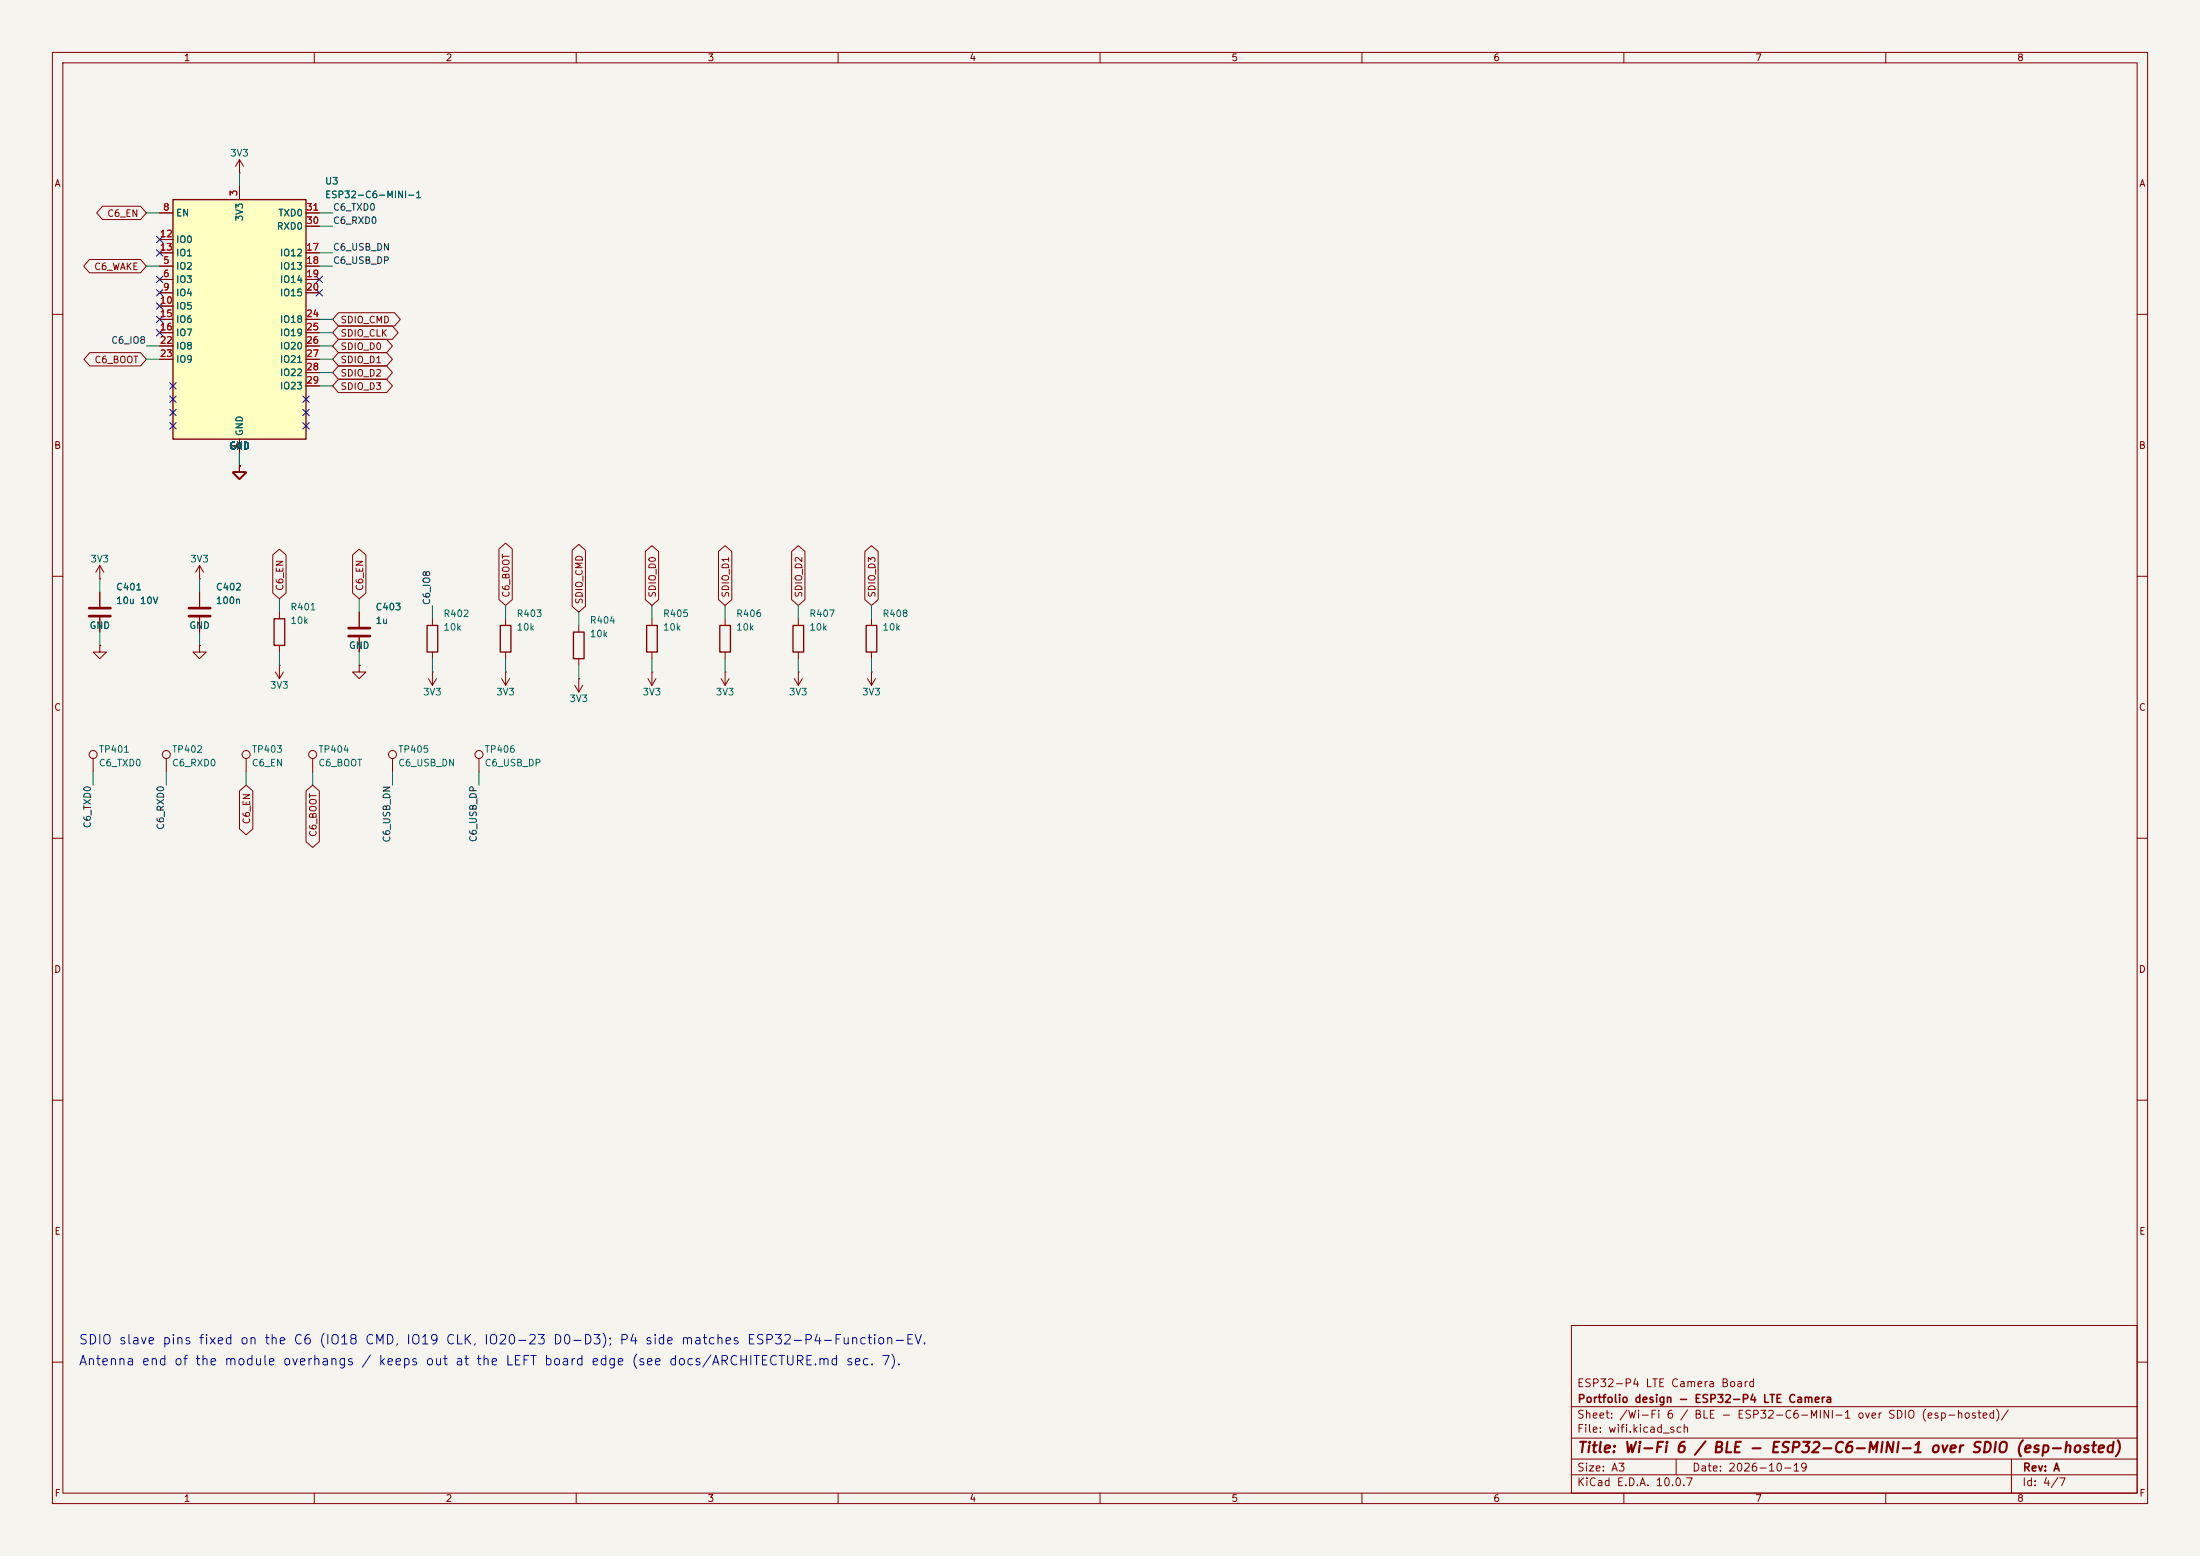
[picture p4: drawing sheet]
<svg xmlns="http://www.w3.org/2000/svg" width="420mm" height="297mm" viewBox="0 0 420 297" stroke-linecap="round" stroke-linejoin="round" font-family="sans-serif">
<path d="M0 0h420v297h-420z" fill="#f5f4ef" stroke="#f5f4ef" stroke-width=".19"/>
<g fill="none" stroke="#840000" stroke-width=".19">
<path d="M10 10h400v277h-400zM12 12h396v273h-396zM60 10v2M110 10v2M160 10v2M210 10v2M260 10v2M310 10v2M360 10v2M45.7 33h.1M45.7 30.5l-.7 1.3M45.7 30.5l.8 1.3"/>
<path d="M45.7 30.5v2.5M10 60h2M408 60h2M45.7 88.9v1.3h1.3l-1.3 1.2-1.3-1.2h1.3M45.7 88.9h.1M10 110h2M19 113v2.8M19 117.9v2.8M408 110h2M10 160h2M74.9 144.8v2.5M408 160h2"/>
<path d="M10 210h2M408 210h2M300 253h108v32h-108zM10 260h2M300 278.5h108M300 274.5h108M300 268.5h108M320 278.5v3M384 278.5v6.5M408 260h2M60 285v2M110 285v2"/>
<path d="M160 285v2M210 285v2M260 285v2M300 281.5h108M310 285v2M360 285v2"/>
<circle cx="74.9" cy="144" r=".76"/>
</g>
<path d="M17 116.1h4.1M17 117.6h4.1" fill="none" stroke="#840000" stroke-width=".51"/>
<path d="M33 38.1h25.4v45.7h-25.4z" fill="#ffffc2"/>
<path d="M33 38.1h25.4v45.7h-25.4zM52.3 118.1h2.1v5.1h-2.1zM81.5 119.4h2.1v5.1h-2.1zM95.5 119.4h2v5.1h-2zM123.4 119.4h2.1v5.1h-2.1zM137.4 119.4h2v5.1h-2zM151.4 119.4h2v5.1h-2zM165.4 119.4h2v5.1h-2zM109.5 120.7h2v5h-2z" fill="none" stroke="#840000" stroke-width=".25"/>
<g fill="none" stroke="#840000" stroke-width=".19">
<path d="M19.6 39.4h7.2l1.1 1.2-1.1 1.3h-7.2l-1.1-1.3zM45.7 35.6v2.5M17.1 49.5h9.7l1.1 1.3-1.1 1.3h-9.7l-1.1-1.3zM30.5 50.8h2.5M30.5 53.3h2.5M30.5 40.6h2.5M30.5 55.9h2.5M30.5 58.4h2.5M30.5 45.7h2.5M30.5 48.3h2.5M58.4 50.8h2.6M58.4 53.3h2.6"/>
<path d="M58.4 40.6h2.6M58.4 55.9h2.6M58.4 48.3h2.6M58.4 43.2h2.6M64.6 59.7h10.7l1.1 1.3-1.1 1.2h-10.7l-1.1-1.2zM17.1 67.3h9.7l1.1 1.3-1.1 1.3h-9.7l-1.1-1.3zM30.5 61h2.5M30.5 63.5h2.5M30.5 66h2.5M30.5 68.6h2.5M58.4 61h2.6M58.4 63.5h2.6"/>
<path d="M58.4 66h2.6M58.4 68.6h2.6M58.4 71.1h2.6M58.4 73.7h2.6M64.6 69.8h9.2l1.1 1.3-1.1 1.3h-9.2l-1.1-1.3zM64.6 67.3h9.2l1.1 1.3-1.1 1.3h-9.2l-1.1-1.3zM64.6 72.4h9.2l1.1 1.3-1.1 1.2h-9.2l-1.1-1.2zM64.6 62.2h10.3l1.1 1.3-1.1 1.3h-10.3l-1.1-1.3zM64.6 64.8h9.2l1.1 1.2-1.1 1.3h-9.2l-1.1-1.3zM45.7 88.9v1.3h1.3l-1.3 1.2-1.3-1.2h1.3M45.7 88.9h.1M45.7 83.8v2.6"/>
<path d="M19 110.5h.1M19 108l-.7 1.2M19 108l.8 1.2M19 108v2.5M19 113v2.8M19 117.9v2.8M38.1 110.5h.1M38.1 108l-.8 1.2M38.1 108l.8 1.2M38.1 108v2.5M38.1 113v2.8M38.1 117.9v2.8"/>
<path d="M52.1 105.9l1.2-1.1 1.3 1.1v7.3l-1.3 1.1-1.2-1.1zM53.3 116.8v1.3M67.3 105.9l1.3-1.1 1.3 1.1v7.3l-1.3 1.1-1.3-1.1zM68.6 116.8v2.8M82.5 118.1v1.3M95.2 104.8l1.3-1.1 1.3 1.1v9.7l-1.3 1.1-1.3-1.1zM96.5 118.1v1.3M109.2 105l1.3-1.1 1.3 1.1v10.7l-1.3 1.1-1.3-1.1zM110.5 119.4v1.3M123.2 105.3l1.3-1.1 1.2 1.1v9.2l-1.2 1.1-1.3-1.1zM124.5 118.1v1.3M137.2 105.3l1.2-1.1 1.3 1.1v9.2l-1.3 1.1-1.2-1.1z"/>
<path d="M138.4 118.1v1.3M151.1 105.3l1.3-1.1 1.3 1.1v9.2l-1.3 1.1-1.3-1.1zM152.4 118.1v1.3M165.1 105.3l1.3-1.1 1.2 1.1v9.2l-1.2 1.1-1.3-1.1zM166.4 118.1v1.3M19 123.2v1.3h1.3l-1.3 1.2-1.2-1.2h1.2M19 123.2h.1M38.1 123.2v1.3h1.3l-1.3 1.2-1.3-1.2h1.3M38.1 123.2h.1M52.6 128.3l.7 1.2M53.3 127h.1M53.3 123.2v1.3"/>
<path d="M53.3 127v2.5M54.1 128.3l-.8 1.2M68.6 127v1.3h1.2l-1.2 1.2-1.3-1.2h1.3M68.6 127h.1M68.6 121.7v2.8M81.8 129.5l.7 1.3M82.5 128.3h.1M82.5 124.5v1.2M82.5 128.3v2.5M83.3 129.5l-.8 1.3M95.8 129.5l.7 1.3M96.5 128.3h.1"/>
<path d="M96.5 124.5v1.2M96.5 128.3v2.5M97.3 129.5l-.8 1.3M109.7 130.8l.8 1.3M110.5 129.5h.1M110.5 125.7v1.3M110.5 129.5v2.6M111.3 130.8l-.8 1.3M123.7 129.5l.8 1.3M124.5 128.3h.1M124.5 124.5v1.2M124.5 128.3v2.5"/>
<path d="M125.2 129.5l-.7 1.3M137.7 129.5l.7 1.3M138.4 128.3h.1M138.4 124.5v1.2M138.4 128.3v2.5M139.2 129.5l-.8 1.3M151.6 129.5l.8 1.3M152.4 128.3h.1M152.4 124.5v1.2M152.4 128.3v2.5M153.2 129.5l-.8 1.3M165.6 129.5l.8 1.3"/>
<path d="M166.4 128.3h.1M166.4 124.5v1.2M166.4 128.3v2.5M167.1 129.5l-.7 1.3M17.8 144.8v2.5M31.7 144.8v2.5M45.7 151l1.3-1.1 1.3 1.1v7.2l-1.3 1.1-1.3-1.1zM47 144.8v2.5M58.4 151l1.3-1.1 1.3 1.1v9.7l-1.3 1.1-1.3-1.1zM59.7 144.8v2.5M91.4 144.8v2.5"/>
<circle cx="17.8" cy="144" r=".76"/>
<circle cx="31.7" cy="144" r=".76"/>
<circle cx="47" cy="144" r=".76"/>
<circle cx="59.7" cy="144" r=".76"/>
<circle cx="91.4" cy="144" r=".76"/>
</g>
<path d="M36.1 116.1h4M36.1 117.6h4M66.5 119.9h4.1M66.5 121.4h4.1" fill="none" stroke="#840000" stroke-width=".51"/>
<g fill="none" stroke="#009600" stroke-width=".19">
<path d="M45.7 33v2.6M27.9 50.8h2.6M27.9 40.6h2.6M61 50.8h2.5M61 40.6h2.5M61 48.3h2.5M61 43.2h2.5M27.9 66h2.6M27.9 68.6h2.6M61 66h2.5M61 61h2.5M61 63.5h2.5"/>
<path d="M61 68.6h2.5M61 71.1h2.5M61 73.7h2.5M45.7 86.4v2.5M19 110.5v2.5M38.1 110.5v2.5M53.3 114.3v2.5M68.6 114.3v2.5M82.5 115.6v2.5M96.5 115.6v2.5M110.5 116.8v2.6M124.5 115.6v2.5"/>
<path d="M138.4 115.6v2.5M152.4 115.6v2.5M166.4 115.6v2.5M19 120.7v2.5M38.1 120.7v2.5M53.3 124.5v2.5M68.6 124.5v2.5M82.5 125.7v2.6M96.5 125.7v2.6M110.5 127v2.5M124.5 125.7v2.6M138.4 125.7v2.6"/>
<path d="M152.4 125.7v2.6M166.4 125.7v2.6M17.8 147.3v2.6M31.7 147.3v2.6M47 147.3v2.6M59.7 147.3v2.6M74.9 147.3v2.6M91.4 147.3v2.6"/>
</g>
<g fill="none" stroke="#000084" stroke-width=".19">
<path d="M29.9 52.7l1.2 1.2M29.9 47.7l1.2 1.2M29.9 57.8l1.2 1.2M29.9 55.3l1.2 1.2M29.9 45.1l1.2 1.2M31.1 52.7l-1.2 1.2M31.1 47.7l-1.2 1.2M31.1 57.8l-1.2 1.2M31.1 55.3l-1.2 1.2M31.1 45.1l-1.2 1.2M60.4 52.7l1.2 1.2M60.4 55.3l1.2 1.2"/>
<path d="M61.6 52.7l-1.2 1.2M61.6 55.3l-1.2 1.2M29.9 62.9l1.2 1.2M29.9 60.4l1.2 1.2M31.1 62.9l-1.2 1.2M31.1 60.4l-1.2 1.2M32.4 78.1l1.2 1.2M32.4 75.6l1.2 1.2M32.4 73.1l1.2 1.2M33.6 78.1l-1.2 1.2M33.6 75.6l-1.2 1.2M33.6 73.1l-1.2 1.2"/>
<path d="M57.8 78.1l1.2 1.2M57.8 75.6l1.2 1.2M59 78.1l-1.2 1.2M59 75.6l-1.2 1.2M32.4 80.7l1.2 1.2M33.6 80.7l-1.2 1.2M57.8 80.7l1.2 1.2M59 80.7l-1.2 1.2"/>
</g>
<text font-size="2" fill="#840000" x="301" y="277.8">Title: Wi-Fi 6 / BLE - ESP32-C6-MINI-1 over SDIO (esp-hosted)</text>
<g font-size="1.8" fill="#0000c2">
<text x="14.9" y="257.1">SDIO slave pins fixed on the C6 (IO18 CMD, IO19 CLK, IO20-23 D0-D3); P4 side matches ESP32-P4-Function-EV.</text>
<text x="14.9" y="261.1">Antenna end of the module overhangs / keeps out at the LEFT board edge (see docs/ARCHITECTURE.md sec. 7).</text>
</g>
<g font-size="1.5" fill="#840000">
<text x="300.9" y="265.1">ESP32-P4 LTE Camera Board</text>
<text x="301" y="268.1">Portfolio design - ESP32-P4 LTE Camera</text>
<text x="300.9" y="273.8">File: wifi.kicad_sch</text>
<text x="300.9" y="271.1">Sheet: /Wi-Fi 6 / BLE - ESP32-C6-MINI-1 over SDIO (esp-hosted)/</text>
<text x="300.9" y="281.2">Size: A3</text>
<text x="322.9" y="281.2">Date: 2026-10-19</text>
<text x="386" y="281.2">Rev: A</text>
<text x="300.9" y="284">KiCad E.D.A. 10.0.7</text>
<text x="385.9" y="284">Id: 4/7</text>
</g>
<g font-size="1.3" fill="#840000">
<text x="35" y="12">1</text>
<text x="85" y="12">2</text>
<text x="135" y="12">3</text>
<text x="185" y="12">4</text>
<text x="235" y="12">5</text>
<text x="285" y="12">6</text>
<text x="335" y="12">7</text>
<text x="385" y="12">8</text>
<text x="10.3" y="36">A</text>
<text x="408.3" y="36">A</text>
<text x="20.4" y="41.7">C6_EN</text>
<text x="17.9" y="51.9">C6_WAKE</text>
<text x="64.9" y="62">SDIO_CMD</text>
<text x="64.9" y="64.6">SDIO_CLK</text>
<text x="17.9" y="69.6">C6_BOOT</text>
<text x="64.9" y="69.6">SDIO_D1</text>
<text x="64.9" y="67.1">SDIO_D0</text>
<text x="64.9" y="72.2">SDIO_D2</text>
<text x="64.9" y="74.7">SDIO_D3</text>
<text x="10.2" y="86">B</text>
<text x="408.2" y="86">B</text>
<text x="54.4" y="112.9" transform="rotate(-90 54.4 112.9)">C6_EN</text>
<text x="69.6" y="112.9" transform="rotate(-90 69.6 112.9)">C6_EN</text>
<text x="97.6" y="114.2" transform="rotate(-90 97.6 114.2)">C6_BOOT</text>
<text x="111.5" y="115.4" transform="rotate(-90 111.5 115.4)">SDIO_CMD</text>
<text x="125.5" y="114.2" transform="rotate(-90 125.5 114.2)">SDIO_D0</text>
<text x="139.5" y="114.2" transform="rotate(-90 139.5 114.2)">SDIO_D1</text>
<text x="153.5" y="114.2" transform="rotate(-90 153.5 114.2)">SDIO_D2</text>
<text x="167.4" y="114.2" transform="rotate(-90 167.4 114.2)">SDIO_D3</text>
<text x="10.2" y="136">C</text>
<text x="408.2" y="136">C</text>
<text x="48" y="157.4" transform="rotate(-90 48 157.4)">C6_EN</text>
<text x="60.7" y="159.9" transform="rotate(-90 60.7 159.9)">C6_BOOT</text>
<text x="10.2" y="186">D</text>
<text x="408.2" y="186">D</text>
<text x="10.3" y="236">E</text>
<text x="408.3" y="236">E</text>
<text x="10.3" y="286">F</text>
<text x="35" y="287">1</text>
<text x="85" y="287">2</text>
<text x="135" y="287">3</text>
<text x="185" y="287">4</text>
<text x="235" y="287">5</text>
<text x="285" y="287">6</text>
<text x="335" y="287">7</text>
<text x="385" y="287">8</text>
<text x="408.3" y="286">F</text>
</g>
<g font-size="1.3" fill="#006464">
<text x="43.8" y="30.2">3V3</text>
<text x="61.9" y="35.5">U3</text>
<text x="33.5" y="41.6">EN</text>
<text x="53" y="41.6">TXD0</text>
<text x="61.9" y="38.1">ESP32-C6-MINI-1</text>
<text x="33.5" y="46.7">IO0</text>
<text x="46.7" y="42.3" transform="rotate(-90 46.7 42.3)">3V3</text>
<text x="52.7" y="44.1">RXD0</text>
<text x="33.5" y="51.8">IO2</text>
<text x="33.5" y="49.2">IO1</text>
<text x="53.3" y="49.2">IO12</text>
<text x="53.3" y="51.8">IO13</text>
<text x="33.5" y="54.3">IO3</text>
<text x="33.5" y="56.8">IO4</text>
<text x="33.5" y="59.4">IO5</text>
<text x="53.3" y="54.3">IO14</text>
<text x="53.3" y="56.8">IO15</text>
<text x="33.5" y="61.9">IO6</text>
<text x="33.5" y="64.5">IO7</text>
<text x="53.3" y="61.9">IO18</text>
<text x="53.3" y="64.5">IO19</text>
<text x="33.5" y="67">IO8</text>
<text x="33.5" y="69.5">IO9</text>
<text x="53.3" y="67">IO20</text>
<text x="53.3" y="69.5">IO21</text>
<text x="53.3" y="72.1">IO22</text>
<text x="53.3" y="74.6">IO23</text>
<text x="46.7" y="83.3" transform="rotate(-90 46.7 83.3)">GND</text>
<text x="43.7" y="86.1">GND</text>
<text x="17.2" y="107.7">3V3</text>
<text x="36.2" y="107.7">3V3</text>
<text x="22.1" y="113">C401</text>
<text x="41.1" y="113">C402</text>
<text x="22.1" y="115.6">10u 10V</text>
<text x="41.1" y="115.6">100n</text>
<text x="55.3" y="116.8">R401</text>
<text x="55.3" y="119.4">10k</text>
<text x="71.6" y="116.8">C403</text>
<text x="71.6" y="119.4">1u</text>
<text x="84.6" y="118.1">R402</text>
<text x="98.5" y="118.1">R403</text>
<text x="112.5" y="119.3">R404</text>
<text x="126.5" y="118.1">R405</text>
<text x="140.4" y="118.1">R406</text>
<text x="154.4" y="118.1">R407</text>
<text x="168.4" y="118.1">R408</text>
<text x="17" y="120.4">GND</text>
<text x="36" y="120.4">GND</text>
<text x="66.5" y="124.2">GND</text>
<text x="84.6" y="120.7">10k</text>
<text x="98.5" y="120.7">10k</text>
<text x="112.5" y="121.9">10k</text>
<text x="126.5" y="120.7">10k</text>
<text x="140.4" y="120.7">10k</text>
<text x="154.4" y="120.7">10k</text>
<text x="168.4" y="120.7">10k</text>
<text x="51.5" y="131.8">3V3</text>
<text x="80.7" y="133">3V3</text>
<text x="94.6" y="133">3V3</text>
<text x="108.6" y="134.3">3V3</text>
<text x="122.6" y="133">3V3</text>
<text x="136.5" y="133">3V3</text>
<text x="150.5" y="133">3V3</text>
<text x="164.5" y="133">3V3</text>
<text x="18.8" y="144">TP401</text>
<text x="32.7" y="144">TP402</text>
<text x="48" y="144">TP403</text>
<text x="60.7" y="144">TP404</text>
<text x="75.9" y="144">TP405</text>
<text x="92.4" y="144">TP406</text>
<text x="18.8" y="146.6">C6_TXD0</text>
<text x="32.7" y="146.6">C6_RXD0</text>
<text x="48" y="146.6">C6_EN</text>
<text x="60.7" y="146.6">C6_BOOT</text>
<text x="75.9" y="146.6">C6_USB_DN</text>
<text x="92.4" y="146.6">C6_USB_DP</text>
</g>
<g font-size="1.3" fill="#a90000">
<text x="31" y="40.5">8</text>
<text x="45.6" y="37.6" transform="rotate(-90 45.6 37.6)">3</text>
<text x="58.4" y="40.5">31</text>
<text x="30.4" y="45.6">12</text>
<text x="58.4" y="43">30</text>
<text x="30.4" y="48.1">13</text>
<text x="31" y="50.7">5</text>
<text x="31" y="53.2">6</text>
<text x="58.4" y="48.1">17</text>
<text x="58.4" y="50.7">18</text>
<text x="58.4" y="53.2">19</text>
<text x="30.4" y="58.3">10</text>
<text x="31" y="55.7">9</text>
<text x="58.4" y="55.7">20</text>
<text x="30.4" y="60.8">15</text>
<text x="30.4" y="63.4">16</text>
<text x="30.4" y="65.9">22</text>
<text x="58.4" y="60.8">24</text>
<text x="58.4" y="63.4">25</text>
<text x="58.4" y="65.9">26</text>
<text x="30.4" y="68.4">23</text>
<text x="58.4" y="68.4">27</text>
<text x="58.4" y="71">28</text>
<text x="58.4" y="73.5">29</text>
<text x="45.6" y="85.8" transform="rotate(-90 45.6 85.8)">1</text>
</g>
<g font-size="1.3" fill="#0f0f0f">
<text x="63.5" y="40.5">C6_TXD0</text>
<text x="63.5" y="43.1">C6_RXD0</text>
<text x="63.5" y="48.1">C6_USB_DN</text>
<text x="63.5" y="50.7">C6_USB_DP</text>
<text x="21.1" y="65.9">C6_IO8</text>
<text x="82.4" y="115.6" transform="rotate(-90 82.4 115.6)">C6_IO8</text>
<text x="17.7" y="158.2" transform="rotate(-90 17.7 158.2)">C6_TXD0</text>
<text x="31.6" y="158.5" transform="rotate(-90 31.6 158.5)">C6_RXD0</text>
<text x="74.8" y="160.9" transform="rotate(-90 74.8 160.9)">C6_USB_DN</text>
<text x="91.3" y="160.9" transform="rotate(-90 91.3 160.9)">C6_USB_DP</text>
</g>
</svg>
